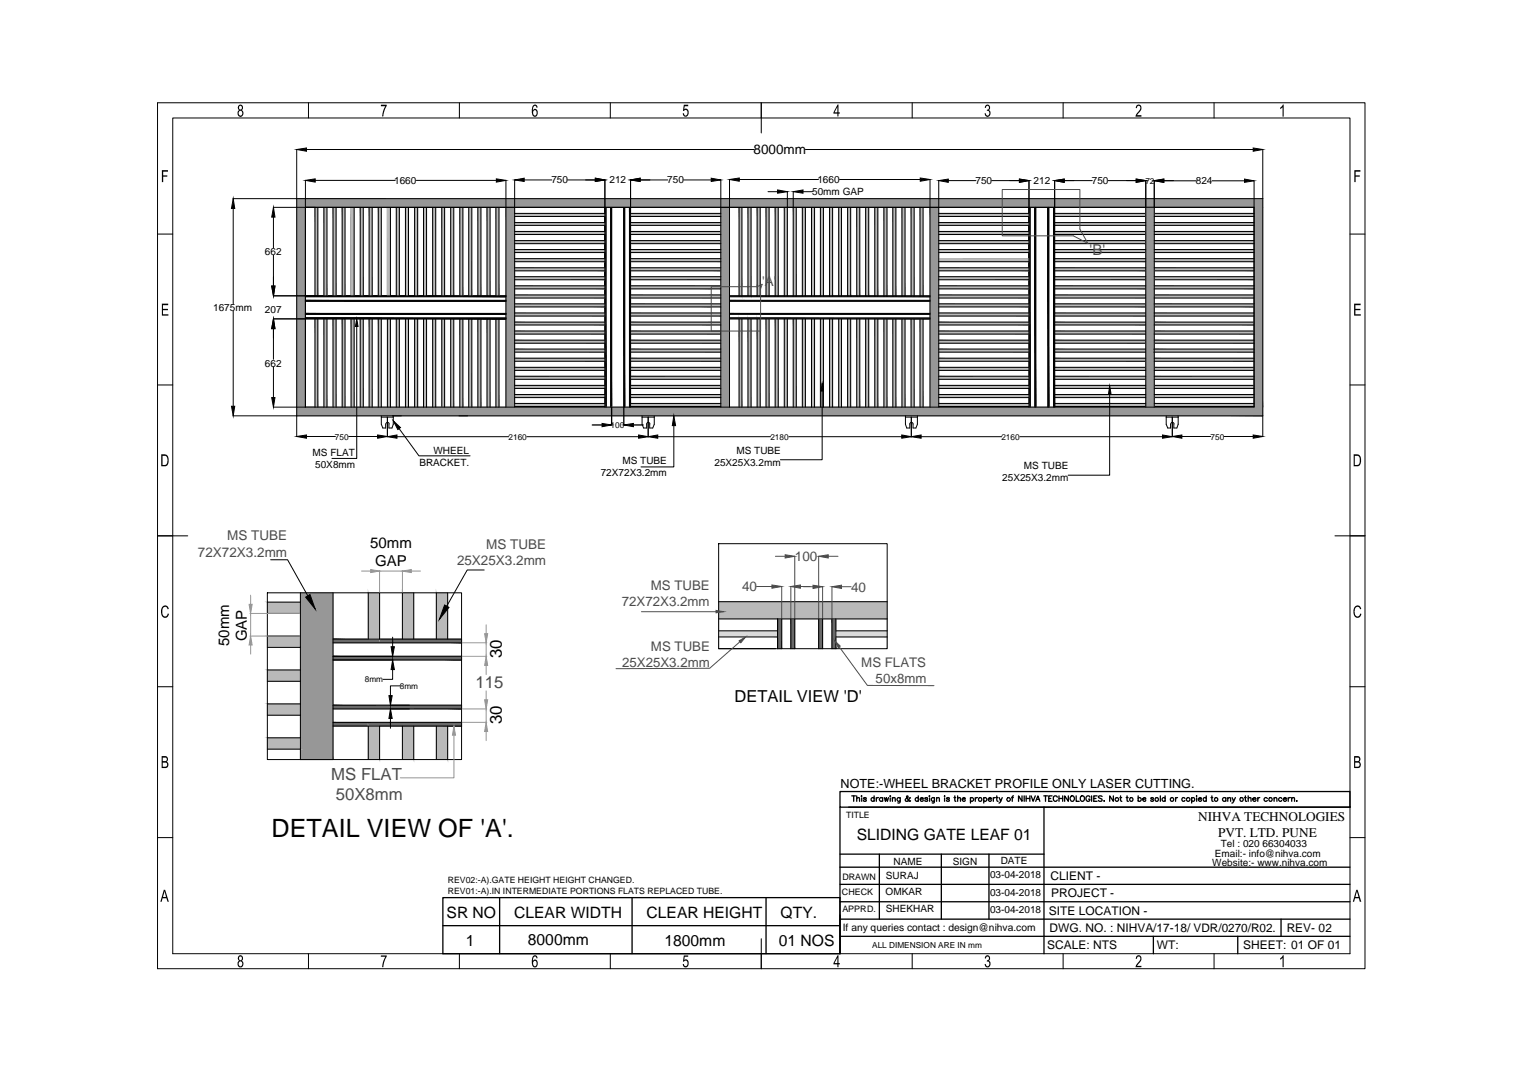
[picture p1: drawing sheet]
<svg xmlns="http://www.w3.org/2000/svg" width="297mm" height="210mm" viewBox="0 0 297 210" stroke-linecap="round" stroke-linejoin="round" font-family="sans-serif">
<!-- layer: 0 -->
<g fill="#b9b9b9" stroke="#b9b9b9" stroke-width=".19">
<path d="M147.4 55.8l.6-.3v.3z"/>
<path d="M139.9 120.5v5.8z"/>
<path d="M172.7 120.5v5.8z"/>
<path d="M224.7 41.6v.5h19.4zM224.7 41.6h19.4v.5z"/>
<path d="M205.3 41.6v.5h17.7zM205.3 41.6h17.7v.5z"/>
<path d="M224.7 43.3v.6h19.4zM224.7 43.3h19.4v.6z"/>
<path d="M205.3 43.3v.6h17.7zM205.3 43.3h17.7v.6z"/>
<path d="M224.7 45.1v.6h19.4zM224.7 45.1h19.4v.6z"/>
<path d="M205.3 45.1v.6h17.7zM205.3 45.1h17.7v.6z"/>
<path d="M224.7 46.8v.6h19.4zM224.7 46.8h19.4v.6z"/>
<path d="M205.3 46.8v.6h17.7zM205.3 46.8h17.7v.6z"/>
<path d="M224.7 48.6v.6h19.4zM224.7 48.6h19.4v.6z"/>
<path d="M205.3 48.6v.6h17.7zM205.3 48.6h17.7v.6z"/>
<path d="M224.7 50.4v.6h19.4zM224.7 50.4h19.4v.6z"/>
<path d="M205.3 50.4v.6h17.7zM205.3 50.4h17.7v.6z"/>
<path d="M224.7 52.1v.6h19.4zM224.7 52.1h19.4v.6z"/>
<path d="M205.3 52.1v.6h17.7zM205.3 52.1h17.7v.6z"/>
<path d="M224.7 53.9v.6h19.4zM224.7 53.9h19.4v.6z"/>
<path d="M205.3 53.9v.6h17.7zM205.3 53.9h17.7v.6z"/>
<path d="M224.7 55.7v.5h19.4zM224.7 55.7h19.4v.5z"/>
<path d="M205.3 55.7v.5h17.7zM205.3 55.7h17.7v.5z"/>
<path d="M224.7 57.4v.6h19.4zM224.7 57.4h19.4v.6z"/>
<path d="M205.3 57.4v.6h17.7zM205.3 57.4h17.7v.6z"/>
<path d="M224.7 59.2v.6h19.4zM224.7 59.2h19.4v.6z"/>
<path d="M205.3 59.2v.6h17.7zM205.3 59.2h17.7v.6z"/>
<path d="M224.7 60.9v.6h19.4zM224.7 60.9h19.4v.6z"/>
<path d="M205.3 60.9v.6h17.7zM205.3 60.9h17.7v.6z"/>
<path d="M224.7 62.7v.6h19.4zM224.7 62.7h19.4v.6z"/>
<path d="M205.3 62.7v.6h17.7zM205.3 62.7h17.7v.6z"/>
<path d="M224.7 64.5v.6h19.4zM224.7 64.5h19.4v.6z"/>
<path d="M205.3 64.5v.6h17.7zM205.3 64.5h17.7v.6z"/>
<path d="M224.7 66.2v.6h19.4zM224.7 66.2h19.4v.6z"/>
<path d="M205.3 66.2v.6h17.7zM205.3 66.2h17.7v.6z"/>
<path d="M224.7 68v.6h19.4zM224.7 68h19.4v.6z"/>
<path d="M205.3 68v.6h17.7zM205.3 68h17.7v.6z"/>
<path d="M224.7 69.8v.5h19.4zM224.7 69.8h19.4v.5z"/>
<path d="M205.3 69.8v.5h17.7zM205.3 69.8h17.7v.5z"/>
<path d="M224.7 71.5v.6h19.4zM224.7 71.5h19.4v.6z"/>
<path d="M205.3 71.5v.6h17.7zM205.3 71.5h17.7v.6z"/>
<path d="M224.7 73.3v.6h19.4zM224.7 73.3h19.4v.6z"/>
<path d="M205.3 73.3v.6h17.7zM205.3 73.3h17.7v.6z"/>
<path d="M224.7 75v.6h19.4zM224.7 75h19.4v.6z"/>
<path d="M205.3 75v.6h17.7zM205.3 75h17.7v.6z"/>
<path d="M224.7 76.8v.6h19.4zM224.7 76.8h19.4v.6z"/>
<path d="M205.3 76.8v.6h17.7zM205.3 76.8h17.7v.6z"/>
<path d="M224.7 78.6v.5h19.4zM224.7 78.6h19.4v.5z"/>
<path d="M205.3 78.6v.5h17.7zM205.3 78.6h17.7v.5z"/>
<path d="M96.5 62.1v17.2h.6zM96.5 62.1h.6v17.2z"/>
<path d="M94.8 62.1v17.2h.6zM94.8 62.1h.6v17.2z"/>
<path d="M93 62.1v17.2h.6zM93 62.1h.6v17.2z"/>
<path d="M91.2 62.1v17.2h.6zM91.2 62.1h.6v17.2z"/>
<path d="M89.5 62.1v17.2h.6zM89.5 62.1h.6v17.2z"/>
<path d="M87.7 62.1v17.2h.6zM87.7 62.1h.6v17.2z"/>
<path d="M86 62.1v17.2h.5zM86 62.1h.5v17.2z"/>
<path d="M84.2 62.1v17.2h.6zM84.2 62.1h.6v17.2z"/>
<path d="M82.4 62.1v17.2h.6zM82.4 62.1h.6v17.2z"/>
<path d="M80.7 62.1v17.2h.6zM80.7 62.1h.6v17.2z"/>
<path d="M78.9 62.1v17.2h.6zM78.9 62.1h.6v17.2z"/>
<path d="M77.1 62.1v17.2h.6zM77.1 62.1h.6v17.2z"/>
<path d="M75.4 62.1v17.2h.6zM75.4 62.1h.6v17.2z"/>
<path d="M73.6 62.1v17.2h.6zM73.6 62.1h.6v17.2z"/>
<path d="M71.9 62.1v17.2h.5zM71.9 62.1h.5v17.2z"/>
<path d="M70.1 62.1v17.2h.6zM70.1 62.1h.6v17.2z"/>
<path d="M68.3 62.1v17.2h.6zM68.3 62.1h.6v17.2z"/>
<path d="M66.6 62.1v17.2h.6zM66.6 62.1h.6v17.2z"/>
<path d="M64.8 62.1v17.2h.6zM64.8 62.1h.6v17.2z"/>
<path d="M63 62.1v17.2h.6zM63 62.1h.6v17.2z"/>
<path d="M61.3 62.1v17.2h.6zM61.3 62.1h.6v17.2z"/>
<path d="M100.2 41.6v.5h17.5zM100.2 41.6h17.5v.5z"/>
<path d="M100.2 43.3v.6h17.5zM100.2 43.3h17.5v.6z"/>
<path d="M100.2 45.1v.6h17.5zM100.2 45.1h17.5v.6z"/>
<path d="M100.2 46.8v.6h17.5zM100.2 46.8h17.5v.6z"/>
<path d="M100.2 48.6v.6h17.5zM100.2 48.6h17.5v.6z"/>
<path d="M100.2 50.4v.6h17.5zM100.2 50.4h17.5v.6z"/>
<path d="M100.2 52.1v.6h17.5zM100.2 52.1h17.5v.6z"/>
<path d="M100.2 53.9v.6h17.5zM100.2 53.9h17.5v.6z"/>
<path d="M100.2 55.7v.5h17.5zM100.2 55.7h17.5v.5z"/>
<path d="M100.2 57.4v.6h17.5zM100.2 57.4h17.5v.6z"/>
<path d="M100.2 59.2v.6h17.5zM100.2 59.2h17.5v.6z"/>
<path d="M100.2 60.9v.6h17.5zM100.2 60.9h17.5v.6z"/>
<path d="M100.2 62.7v.6h17.5zM100.2 62.7h17.5v.6z"/>
<path d="M100.2 64.5v.6h17.5zM100.2 64.5h17.5v.6z"/>
<path d="M100.2 66.2v.6h17.5zM100.2 66.2h17.5v.6z"/>
<path d="M100.2 68v.6h17.5zM100.2 68h17.5v.6z"/>
<path d="M100.2 69.8v.5h17.5zM100.2 69.8h17.5v.5z"/>
<path d="M100.2 71.5v.6h17.5zM100.2 71.5h17.5v.6z"/>
<path d="M100.2 73.3v.6h17.5zM100.2 73.3h17.5v.6z"/>
<path d="M100.2 75v.6h17.5zM100.2 75h17.5v.6z"/>
<path d="M100.2 76.8v.6h17.5zM100.2 76.8h17.5v.6z"/>
<path d="M100.2 78.6v.5h17.5zM100.2 78.6h17.5v.5z"/>
<path d="M122.7 41.6v.5h17.6zM122.7 41.6h17.6v.5z"/>
<path d="M122.7 43.3v.6h17.6zM122.7 43.3h17.6v.6z"/>
<path d="M122.7 45.1v.6h17.6zM122.7 45.1h17.6v.6z"/>
<path d="M122.7 46.8v.6h17.6zM122.7 46.8h17.6v.6z"/>
<path d="M122.7 48.6v.6h17.6zM122.7 48.6h17.6v.6z"/>
<path d="M122.7 50.4v.6h17.6zM122.7 50.4h17.6v.6z"/>
<path d="M122.7 52.1v.6h17.6zM122.7 52.1h17.6v.6z"/>
<path d="M122.7 53.9v.6h17.6zM122.7 53.9h17.6v.6z"/>
<path d="M122.7 55.7v.1h17.6zM122.7 55.7h17.6v.1z"/>
<path d="M138.4 55.8v.4h1.9zM138.4 55.8h1.9v.4z"/>
<path d="M122.7 55.8v.4h15.7zM122.7 55.8h15.7v.4z"/>
<path d="M138.4 57.4v.6h1.9zM138.4 57.4h1.9v.6z"/>
<path d="M122.7 57.4v.6h15.7zM122.7 57.4h15.7v.6z"/>
<path d="M138.4 59.2v.6h1.9zM138.4 59.2h1.9v.6z"/>
<path d="M122.7 59.2v.6h15.7zM122.7 59.2h15.7v.6z"/>
<path d="M138.4 60.9v.6h1.9zM138.4 60.9h1.9v.6z"/>
<path d="M122.7 60.9v.6h15.7zM122.7 60.9h15.7v.6z"/>
<path d="M138.4 62.7v.6h1.9zM138.4 62.7h1.9v.6z"/>
<path d="M122.7 62.7v.6h15.7zM122.7 62.7h15.7v.6z"/>
<path d="M122.7 64.5v.6h17.6zM122.7 64.5h17.6v.6z"/>
<path d="M122.7 66.2v.6h17.6zM122.7 66.2h17.6v.6z"/>
<path d="M122.7 68v.6h17.6zM122.7 68h17.6v.6z"/>
<path d="M122.7 69.8v.5h17.6zM122.7 69.8h17.6v.5z"/>
<path d="M122.7 71.5v.6h17.6zM122.7 71.5h17.6v.6z"/>
<path d="M122.7 73.3v.6h17.6zM122.7 73.3h17.6v.6z"/>
<path d="M122.7 75v.6h17.6zM122.7 75h17.6v.6z"/>
<path d="M122.7 76.8v.6h17.6zM122.7 76.8h17.6v.6z"/>
<path d="M122.7 78.6v.5h17.6zM122.7 78.6h17.6v.5z"/>
<path d="M147.4 40.4v15.1h.6zM147.4 40.4h.6v15.1z"/>
<path d="M147.4 55.5v.3zM147.4 55.5h.6l-.6 .3z"/>
<path d="M145.6 40.4v15.4h.6zM145.6 40.4h.6v15.4z"/>
<path d="M143.9 40.4v15.4h.5zM143.9 40.4h.5v15.4z"/>
<path d="M179.1 40.4v17.2h.6zM179.1 40.4h.6v17.2z"/>
<path d="M177.3 40.4v17.2h.6zM177.3 40.4h.6v17.2z"/>
<path d="M175.6 40.4v17.2h.6zM175.6 40.4h.6v17.2z"/>
<path d="M173.8 40.4v17.2h.6zM173.8 40.4h.6v17.2z"/>
<path d="M172.1 40.4v17.2h.5zM172.1 40.4h.5v17.2z"/>
<path d="M170.3 40.4v17.2h.6zM170.3 40.4h.6v17.2z"/>
<path d="M168.5 40.4v17.2h.6zM168.5 40.4h.6v17.2z"/>
<path d="M166.8 40.4v17.2h.6zM166.8 40.4h.6v17.2z"/>
<path d="M165 40.4v17.2h.6zM165 40.4h.6v17.2z"/>
<path d="M163.3 40.4v17.2h.5zM163.3 40.4h.5v17.2z"/>
<path d="M161.5 40.4v17.2h.6zM161.5 40.4h.6v17.2z"/>
<path d="M159.7 40.4v17.2h.6zM159.7 40.4h.6v17.2z"/>
<path d="M158 40.4v17.2h.6zM158 40.4h.6v17.2z"/>
<path d="M156.2 40.4v17.2h.6zM156.2 40.4h.6v17.2z"/>
<path d="M154.4 40.4v17.2h.6zM154.4 40.4h.6v17.2z"/>
<path d="M152.7 40.4v17.2h.6zM152.7 40.4h.6v17.2z"/>
<path d="M150.9 40.4v17.2h.6zM150.9 40.4h.6v17.2z"/>
<path d="M149.1 40.4v17.2h.6zM149.1 40.4h.6v17.2z"/>
<path d="M147.4 55.8v1.8h.6zM147.4 55.8h.6v1.8z"/>
<path d="M145.6 55.8v1.8h.6zM145.6 55.8h.6v1.8z"/>
<path d="M143.9 55.8v1.8h.5zM143.9 55.8h.5v1.8z"/>
<path d="M147.4 62.1v2.4h.6zM147.4 62.1h.6v2.4z"/>
<path d="M145.6 62.1v2.4h.6zM145.6 62.1h.6v2.4z"/>
<path d="M143.9 62.1v2.4h.5zM143.9 62.1h.5v2.4z"/>
<path d="M179.1 62.1v17.2h.6zM179.1 62.1h.6v17.2z"/>
<path d="M177.3 62.1v17.2h.6zM177.3 62.1h.6v17.2z"/>
<path d="M175.6 62.1v17.2h.6zM175.6 62.1h.6v17.2z"/>
<path d="M173.8 62.1v17.2h.6zM173.8 62.1h.6v17.2z"/>
<path d="M172.1 62.1v17.2h.5zM172.1 62.1h.5v17.2z"/>
<path d="M170.3 62.1v17.2h.6zM170.3 62.1h.6v17.2z"/>
<path d="M168.5 62.1v17.2h.6zM168.5 62.1h.6v17.2z"/>
<path d="M166.8 62.1v17.2h.6zM166.8 62.1h.6v17.2z"/>
<path d="M165 62.1v17.2h.6zM165 62.1h.6v17.2z"/>
<path d="M163.3 62.1v17.2h.5zM163.3 62.1h.5v17.2z"/>
<path d="M161.5 62.1v17.2h.6zM161.5 62.1h.6v17.2z"/>
<path d="M159.7 62.1v17.2h.6zM159.7 62.1h.6v17.2z"/>
<path d="M158 62.1v17.2h.6zM158 62.1h.6v17.2z"/>
<path d="M156.2 62.1v17.2h.6zM156.2 62.1h.6v17.2z"/>
<path d="M154.4 62.1v17.2h.6zM154.4 62.1h.6v17.2z"/>
<path d="M152.7 62.1v17.2h.6zM152.7 62.1h.6v17.2z"/>
<path d="M150.9 62.1v17.2h.6zM150.9 62.1h.6v17.2z"/>
<path d="M149.1 62.1v17.2h.6zM149.1 62.1h.6v17.2z"/>
<path d="M147.4 64.5v14.8h.6zM147.4 64.5h.6v14.8z"/>
<path d="M145.6 64.5v14.8h.6zM145.6 64.5h.6v14.8z"/>
<path d="M143.9 64.5v14.8h.5zM143.9 64.5h.5v14.8z"/>
<path d="M93 40.4v17.2h.6zM93 40.4h.6v17.2z"/>
<path d="M87.7 40.4v17.2h.6zM87.7 40.4h.6v17.2z"/>
<path d="M61.3 40.4v17.2h.6zM61.3 40.4h.6v17.2z"/>
<path d="M84.2 40.4v17.2h.6zM84.2 40.4h.6v17.2z"/>
<path d="M94.8 40.4v17.2h.6zM94.8 40.4h.6v17.2z"/>
<path d="M78.9 40.4v17.2h.6zM78.9 40.4h.6v17.2z"/>
<path d="M82.4 40.4v17.2h.6zM82.4 40.4h.6v17.2z"/>
<path d="M73.6 40.4v17.2h.6zM73.6 40.4h.6v17.2z"/>
<path d="M96.5 40.4v17.2h.6zM96.5 40.4h.6v17.2z"/>
<path d="M77.1 40.4v17.2h.6zM77.1 40.4h.6v17.2z"/>
<path d="M91.2 40.4v17.2h.6zM91.2 40.4h.6v17.2z"/>
<path d="M86 40.4v17.2h.5zM86 40.4h.5v17.2z"/>
<path d="M80.7 40.4v17.2h.6zM80.7 40.4h.6v17.2z"/>
<path d="M68.3 40.4v17.2h.6zM68.3 40.4h.6v17.2z"/>
<path d="M64.8 40.4v17.2h.6zM64.8 40.4h.6v17.2z"/>
<path d="M89.5 40.4v17.2h.6zM89.5 40.4h.6v17.2z"/>
<path d="M75.4 40.4v17.2h.6zM75.4 40.4h.6v17.2z"/>
<path d="M71.9 40.4v17.2h.5zM71.9 40.4h.5v17.2z"/>
<path d="M70.1 40.4v17.2h.6zM70.1 40.4h.6v17.2z"/>
<path d="M63 40.4v17.2h.6zM63 40.4h.6v17.2z"/>
<path d="M66.6 40.4v17.2h.6zM66.6 40.4h.6v17.2z"/>
<path d="M194.7 41.6v.5h5.6zM194.7 41.6h5.6v.5z"/>
<path d="M182.7 41.6v.5h12zM182.7 41.6h12v.5z"/>
<path d="M194.7 43.3v.6h5.6zM194.7 43.3h5.6v.6z"/>
<path d="M182.7 43.3v.6h12zM182.7 43.3h12v.6z"/>
<path d="M194.7 45.1v.6h5.6zM194.7 45.1h5.6v.6z"/>
<path d="M182.7 45.1v.6h12zM182.7 45.1h12v.6z"/>
<path d="M182.7 46.8v.6h17.6zM182.7 46.8h17.6v.6z"/>
<path d="M182.7 48.6v.6h17.6zM182.7 48.6h17.6v.6z"/>
<path d="M182.7 50.4v.6h17.6zM182.7 50.4h17.6v.6z"/>
<path d="M182.7 52.1v.6h17.6zM182.7 52.1h17.6v.6z"/>
<path d="M182.7 53.9v.6h17.6zM182.7 53.9h17.6v.6z"/>
<path d="M182.7 55.7v.5h17.6zM182.7 55.7h17.6v.5z"/>
<path d="M182.7 57.4v.6h17.6zM182.7 57.4h17.6v.6z"/>
<path d="M182.7 59.2v.6h17.6zM182.7 59.2h17.6v.6z"/>
<path d="M182.7 60.9v.6h17.6zM182.7 60.9h17.6v.6z"/>
<path d="M182.7 62.7v.6h17.6zM182.7 62.7h17.6v.6z"/>
<path d="M182.7 64.5v.6h17.6zM182.7 64.5h17.6v.6z"/>
<path d="M182.7 66.2v.6h17.6zM182.7 66.2h17.6v.6z"/>
<path d="M182.7 68v.6h17.6zM182.7 68h17.6v.6z"/>
<path d="M182.7 69.8v.5h17.6zM182.7 69.8h17.6v.5z"/>
<path d="M182.7 71.5v.6h17.6zM182.7 71.5h17.6v.6z"/>
<path d="M182.7 73.3v.6h17.6zM182.7 73.3h17.6v.6z"/>
<path d="M182.7 75v.6h17.6zM182.7 75h17.6v.6z"/>
<path d="M182.7 76.8v.6h17.6zM182.7 76.8h17.6v.6z"/>
<path d="M182.7 78.6v.5h17.6zM182.7 78.6h17.6v.5z"/>
<path d="M78.3 141.4v6.5h2.2zM78.3 141.4h2.2v6.5z"/>
<path d="M84.9 141.4v6.5h2.2zM84.9 141.4h2.2v6.5z"/>
<path d="M52 117.2v2.3h6.5zM52 117.2h6.5v2.3z"/>
<path d="M52 137.1v2.2h6.5zM52 137.1h6.5v2.2z"/>
<path d="M52 130.5v2.2h6.5zM52 130.5h6.5v2.2z"/>
<path d="M52 123.9v2.2h6.5zM52 123.9h6.5v2.2z"/>
<path d="M52 143.7v2.2h6.5zM52 143.7h6.5v2.2z"/>
<path d="M84.9 115.4v9h2.2zM84.9 115.4h2.2v9z"/>
<path d="M78.3 115.4v9h2.2zM78.3 115.4h2.2v9z"/>
<path d="M71.7 115.4v9h2.2zM71.7 115.4h2.2v9z"/>
<path d="M71.7 141.4v6.5h2.2zM71.7 141.4h2.2v6.5z"/>
<path d="M139.9 117.2v3.3h32.8zM139.9 117.2h32.8v3.3z"/>
</g>
<g fill="#979797" stroke="#979797" stroke-width=".19">
<path d="M94.3 123.4h.6l-.3 1.8z"/>
<path d="M94.6 127.8l.3 1.8h-.6z"/>
<path d="M94.3 136.3h.6l-.3 1.7z"/>
<path d="M94.6 140.7l.3 1.7h-.6z"/>
<path d="M88.4 141.4l.3 1.8h-.6z"/>
<path d="M72.2 110.9l1.7 .3-1.7 .3z"/>
<path d="M78.3 111.2l1.8-.3v.6z"/>
<path d="M48.5 117.7h.6l-.3 1.8z"/>
<path d="M48.8 123.9l.3 1.7h-.6z"/>
<path d="M98.5 40.4v38.9h1.7zM98.5 40.4h1.7v38.9z"/>
<path d="M181 40.4v38.9h1.7zM181 40.4h1.7v38.9z"/>
<path d="M140.3 40.4v38.9h1.7zM140.3 40.4h1.7v38.9z"/>
<path d="M57.8 38.7v1.7h188zM57.8 38.7h188v1.7z"/>
<path d="M244.1 40.4v38.9h1.7zM244.1 40.4h1.7v38.9z"/>
<path d="M57.8 40.4v38.9h1.7zM57.8 40.4h1.7v38.9z"/>
<path d="M57.8 79.3v1.7h188zM57.8 79.3h188v1.7z"/>
<path d="M223 40.4v38.9h1.7zM223 40.4h1.7v38.9z"/>
<path d="M58.5 115.4v32.5h6.3zM58.5 115.4h6.3v32.5z"/>
</g>
<g fill="#1d1d1d" stroke="#1d1d1d" stroke-width=".19">
<path d="M117.7 40.4v38.9h.3zM117.7 40.4h.3v38.9z"/>
<path d="M118.9 40.4v38.9h.2zM118.9 40.4h.2v38.9z"/>
<path d="M122.5 40.4v38.9h.2zM122.5 40.4h.2v38.9z"/>
<path d="M121.4 40.4v38.9h.2zM121.4 40.4h.2v38.9z"/>
<path d="M205.1 40.4v38.9h.2zM205.1 40.4h.2v38.9z"/>
<path d="M204 40.4v38.9h.1zM204 40.4h.1v38.9z"/>
<path d="M201.4 40.4v38.9h.2zM201.4 40.4h.2v38.9z"/>
<path d="M200.3 40.4v38.9h.2zM200.3 40.4h.2v38.9z"/>
<path d="M59.5 57.6v.2h39zM59.5 57.6h39v.2z"/>
<path d="M59.5 61v.2h39zM59.5 61h39v.2z"/>
<path d="M59.5 58.5v.2h39zM59.5 58.5h39v.2z"/>
<path d="M59.5 61.9v.2h39zM59.5 61.9h39v.2z"/>
</g>
<g fill="#676767" stroke="#676767" stroke-width=".19">
<path d="M161.9 120.6h.8z"/>
<path d="M159.4 120.5h.7z"/>
<path d="M153.9 120.5h.8z"/>
<path d="M151.4 120.5h.8z"/>
<path d="M142 61.9v.2h39zM142 61.9h39v.2z"/>
<path d="M142 61v.2h39zM142 61h39v.2z"/>
<path d="M142 57.6v.2h39zM142 57.6h39v.2z"/>
<path d="M142 58.5v.2h39zM142 58.5h39v.2z"/>
<path d="M64.8 127.8v.7h25zM64.8 127.8h25v.7z"/>
<path d="M64.8 140.7v.7h25zM64.8 140.7h25v.7z"/>
<path d="M64.8 137.3v.7h25zM64.8 137.3h25v.7z"/>
<path d="M64.8 124.4v.8h25zM64.8 124.4h25v.8z"/>
<path d="M161.9 120.6v5.7h.8zM161.9 120.6h.8v5.7z"/>
<path d="M159.4 120.5v5.8h.7zM159.4 120.5h.7v5.8z"/>
<path d="M153.9 120.5v5.8h.8zM153.9 120.5h.8v5.8z"/>
<path d="M151.4 120.5v5.8h.8zM151.4 120.5h.8v5.8z"/>
</g>
<g fill="none" stroke="#000" stroke-width=".19">
<path d="M30.7 20h235v168.6h-235zM33.6 23h229.2v162.7h-229.2zM45.4 38.7h200.4M57.8 29.1v55.9M59.5 35.1v44.2h-6.3M59.7 29.1h87.1M60 20v3M61.4 35.1h15.5M81 35.1h15.6M89.4 20v3M98.5 35.1v44.2M100.2 35v44.3"/>
<path d="M102 35h5.4M110.5 35h5.4M117.7 35v44.3M118.8 20v3M122.7 35v44.3M124.6 35h5.4M133.1 35h5.3M140.3 35v44.3M142 35v44.3M143.9 35h15.4M148.2 20v5.9M149.5 37.3h1.9"/>
<path d="M153.3 37.3v20.3M154.4 37.3v20.3M156.3 37.3h1.9M156.8 29.1h87.1M163.4 35h15.7M177.6 20v3M181 35v44.3M182.7 35.2v44.1M184.6 35.2h5.4M193.1 35.2h5.3M200.3 35.2v44.1M205.3 35.2v44.1"/>
<path d="M206.9 20v3M207.2 35.2h5.4M215.7 35.2h5.5M223 35.2v44.1M224.7 35.2v44.1M226.5 35.2h6.3M235.9 35.2h6.3M236.3 20v3M244.1 35.2v44.1M245.8 29.1v55.9M30.7 45.6h2.9M45.4 40.6v18.5"/>
<path d="M53.2 40.4h190.9M53.2 57.6h45.3M53.2 42.3v5.9M53.2 49.7v6M59.5 40.4h184.6v38.9h-184.6zM59.5 57.8h39M59.5 58.5h39M59.5 58.7h39M61.3 40.4v17.2M61.9 40.4v17.2M63 40.4v17.2M63.6 40.4v17.2"/>
<path d="M64.8 40.4v17.2M65.4 40.4v17.2M66.6 40.4v17.2M67.2 40.4v17.2M68.3 40.4v17.2M68.9 40.4v17.2M70.1 40.4v17.2M70.7 40.4v17.2M71.9 40.4v17.2M72.4 40.4v17.2M73.6 40.4v17.2M74.2 40.4v17.2"/>
<path d="M75.4 40.4v17.2M76 40.4v17.2M77.1 40.4v17.2M77.7 40.4v17.2M78.9 40.4v17.2M79.5 40.4v17.2M80.7 40.4v17.2M81.3 40.4v17.2M82.4 40.4v17.2M83 40.4v17.2M84.2 40.4v17.2M84.8 40.4v17.2"/>
<path d="M86 40.4v17.2M86.5 40.4v17.2M87.7 40.4v17.2M88.3 40.4v17.2M89.5 40.4v17.2M90.1 40.4v17.2M91.2 40.4v17.2M91.8 40.4v17.2M93 40.4v17.2M93.6 40.4v17.2M94.8 40.4v17.2M95.4 40.4v17.2"/>
<path d="M96.5 40.4v17.2M97.1 40.4v17.2M100.2 57.4h17.5M100.2 59.8h17.5M100.2 46.8h17.5M100.2 45.1h17.5M100.2 52.7h17.5M100.2 55.7h17.5M100.2 41.6h17.5M100.2 43.3h17.5M100.2 43.9h17.5M100.2 56.2h17.5"/>
<path d="M100.2 45.7h17.5M100.2 47.4h17.5M100.2 50.4h17.5M100.2 49.2h17.5M100.2 54.5h17.5M100.2 42.1h17.5M100.2 48.6h17.5M100.2 59.2h17.5M100.2 53.9h17.5M100.2 58h17.5M100.2 51h17.5M100.2 52.1h17.5"/>
<path d="M118 40.4v38.9M118.9 40.4v38.9M119.1 40.4v38.9M121.4 40.4v38.9M121.6 40.4v38.9M122.5 40.4v38.9M122.7 57.4h17.6M122.7 59.8h17.6M122.7 46.8h17.6M122.7 45.1h17.6M122.7 52.7h17.6M122.7 55.7h17.6"/>
<path d="M122.7 41.6h17.6M122.7 43.3h17.6M122.7 43.9h17.6M122.7 56.2h17.6M122.7 45.7h17.6M122.7 47.4h17.6M122.7 50.4h17.6M122.7 49.2h17.6M122.7 54.5h17.6M122.7 42.1h17.6M122.7 48.6h17.6M122.7 59.2h17.6"/>
<path d="M122.7 53.9h17.6M122.7 58h17.6M122.7 51h17.6M122.7 52.1h17.6M142 57.8h39M142 58.5h39M142 57.6h39M142 58.7h39M143.9 40.4v17.2M144.4 40.4v17.2M145.6 40.4v17.2M146.2 40.4v17.2"/>
<path d="M147.4 40.4v17.2M148 40.4v17.2M149.1 40.4v17.2M149.7 40.4v17.2M150.9 40.4v17.2M151.5 40.4v17.2M152.7 40.4v17.2M155 40.4v17.2M156.2 40.4v17.2M156.8 40.4v17.2M158 40.4v17.2M158.6 40.4v17.2"/>
<path d="M159.7 40.4v17.2M160.3 40.4v17.2M161.5 40.4v17.2M162.1 40.4v17.2M163.3 40.4v17.2M163.8 40.4v17.2M165 40.4v17.2M165.6 40.4v17.2M166.8 40.4v17.2M167.4 40.4v17.2M168.5 40.4v17.2M169.1 40.4v17.2"/>
<path d="M170.3 40.4v17.2M170.9 40.4v17.2M172.1 40.4v17.2M172.6 40.4v17.2M173.8 40.4v17.2M174.4 40.4v17.2M175.6 40.4v17.2M176.2 40.4v17.2M177.3 40.4v17.2M177.9 40.4v17.2M179.1 40.4v17.2M179.7 40.4v17.2"/>
<path d="M182.7 57.4h17.6M182.7 59.8h17.6M182.7 46.8h17.6M182.7 45.1h17.6M182.7 52.7h17.6M182.7 55.7h17.6M182.7 41.6h17.6M182.7 43.3h17.6M182.7 43.9h17.6M182.7 56.2h17.6M182.7 45.7h17.6M182.7 47.4h17.6"/>
<path d="M182.7 50.4h17.6M182.7 49.2h17.6M182.7 54.5h17.6M182.7 42.1h17.6M182.7 48.6h17.6M182.7 59.2h17.6M182.7 53.9h17.6M182.7 58h17.6M182.7 51h17.6M182.7 52.1h17.6M200.5 40.4v38.9M201.4 40.4v38.9"/>
<path d="M201.6 40.4v38.9M204 40.4v38.9M204.1 40.4v38.9M205.1 40.4v38.9M205.3 57.4h17.7M205.3 59.8h17.7M205.3 46.8h17.7M205.3 45.1h17.7M205.3 52.7h17.7M205.3 55.7h17.7M205.3 41.6h17.7M205.3 43.3h17.7"/>
<path d="M205.3 43.9h17.7M205.3 56.2h17.7M205.3 45.7h17.7M205.3 47.4h17.7M205.3 50.4h17.7M205.3 49.2h17.7M205.3 54.5h17.7M205.3 42.1h17.7M205.3 48.6h17.7M205.3 59.2h17.7M205.3 53.9h17.7M205.3 58h17.7"/>
<path d="M205.3 51h17.7M205.3 52.1h17.7M224.7 57.4h19.4M224.7 59.8h19.4M224.7 46.8h19.4M224.7 45.1h19.4M224.7 52.7h19.4M224.7 55.7h19.4M224.7 41.6h19.4M224.7 43.3h19.4M224.7 43.9h19.4M224.7 56.2h19.4"/>
<path d="M224.7 45.7h19.4M224.7 47.4h19.4M224.7 50.4h19.4M224.7 49.2h19.4M224.7 54.5h19.4M224.7 42.1h19.4M224.7 48.6h19.4M224.7 59.2h19.4M224.7 53.9h19.4M224.7 58h19.4M224.7 51h19.4M224.7 52.1h19.4"/>
<path d="M262.8 45.6h2.9M30.7 75h2.9M45.4 60.6v18.5M53.2 62.1h45.3M53.2 64v6M53.2 71.4v6M59.5 61h39M59.5 61.2h39M59.5 61.9h39M61.3 62.1v17.2M61.9 62.1v17.2M63 62.1v17.2"/>
<path d="M63.6 62.1v17.2M64.8 62.1v17.2M65.4 62.1v17.2M66.6 62.1v17.2M67.2 62.1v17.2M68.3 62.1v17.2M68.9 62.1v17.2M69.4 63.6v25.7h-4.8M70.1 62.1v17.2M70.7 62.1v17.2M71.9 62.1v17.2M72.4 62.1v17.2"/>
<path d="M73.6 62.1v17.2M74.2 62.1v17.2M75.4 62.1v17.2M76 62.1v17.2M77.1 62.1v17.2M77.7 62.1v17.2M78.9 62.1v17.2M79.5 62.1v17.2M80.7 62.1v17.2M81.3 62.1v17.2M82.4 62.1v17.2M83 62.1v17.2"/>
<path d="M84.2 62.1v17.2M84.8 62.1v17.2M86 62.1v17.2M86.5 62.1v17.2M87.7 62.1v17.2M88.3 62.1v17.2M89.5 62.1v17.2M90.1 62.1v17.2M91.2 62.1v17.2M91.8 62.1v17.2M93 62.1v17.2M93.6 62.1v17.2"/>
<path d="M94.8 62.1v17.2M95.4 62.1v17.2M96.5 62.1v17.2M97.1 62.1v17.2M100.2 62.7h17.5M100.2 64.5h17.5M100.2 71.5h17.5M100.2 75h17.5M100.2 77.4h17.5M100.2 72.1h17.5M100.2 65.1h17.5M100.2 73.3h17.5"/>
<path d="M100.2 68h17.5M100.2 75.6h17.5M100.2 79.1h17.5M100.2 66.2h17.5M100.2 73.9h17.5M100.2 76.8h17.5M100.2 70.3h17.5M100.2 66.8h17.5M100.2 63.3h17.5M100.2 60.9h17.5M100.2 68.6h17.5M100.2 61.5h17.5"/>
<path d="M100.2 69.8h17.5M100.2 78.6h17.5M122.7 62.7h17.6M122.7 64.5h17.6M122.7 71.5h17.6M122.7 75h17.6M122.7 77.4h17.6M122.7 72.1h17.6M122.7 65.1h17.6M122.7 73.3h17.6M122.7 68h17.6M122.7 75.6h17.6"/>
<path d="M122.7 79.1h17.6M122.7 66.2h17.6M122.7 73.9h17.6M122.7 76.8h17.6M122.7 70.3h17.6M122.7 66.8h17.6M122.7 63.3h17.6M122.7 60.9h17.6M122.7 68.6h17.6M122.7 61.5h17.6M122.7 69.8h17.6M122.7 78.6h17.6"/>
<path d="M142 61h39M142 61.2h39M142 62.1h39M142 61.9h39M143.9 62.1v17.2M144.4 62.1v17.2M145.6 62.1v17.2M146.2 62.1v17.2M147.4 62.1v17.2M148 62.1v17.2M149.1 62.1v17.2M149.7 62.1v17.2"/>
<path d="M150.9 62.1v17.2M151.5 62.1v17.2M152.7 62.1v17.2M153.3 62.1v17.2M154.4 62.1v17.2M155 62.1v17.2M156.2 62.1v17.2M156.8 62.1v17.2M158 62.1v17.2M158.6 62.1v17.2M159.7 62.1v17.2M160 76.1v13.4h-8.1"/>
<path d="M160.3 62.1v17.2M161.5 62.1v17.2M162.1 62.1v17.2M163.3 62.1v17.2M163.8 62.1v17.2M165 62.1v17.2M165.6 62.1v17.2M166.8 62.1v17.2M167.4 62.1v17.2M168.5 62.1v17.2M169.1 62.1v17.2M170.3 62.1v17.2"/>
<path d="M170.9 62.1v17.2M172.1 62.1v17.2M172.6 62.1v17.2M173.8 62.1v17.2M174.4 62.1v17.2M175.6 62.1v17.2M176.2 62.1v17.2M177.3 62.1v17.2M177.9 62.1v17.2M179.1 62.1v17.2M179.7 62.1v17.2M182.7 62.7h17.6"/>
<path d="M182.7 64.5h17.6M182.7 71.5h17.6M182.7 75h17.6M182.7 77.4h17.6M182.7 72.1h17.6M182.7 65.1h17.6M182.7 73.3h17.6M182.7 68h17.6M182.7 75.6h17.6M182.7 79.1h17.6M182.7 66.2h17.6M182.7 73.9h17.6"/>
<path d="M182.7 76.8h17.6M182.7 70.3h17.6M182.7 66.8h17.6M182.7 63.3h17.6M182.7 60.9h17.6M182.7 68.6h17.6M182.7 61.5h17.6M182.7 69.8h17.6M182.7 78.6h17.6M205.3 62.7h17.7M205.3 64.5h17.7M205.3 71.5h17.7"/>
<path d="M205.3 75h17.7M205.3 77.4h17.7M205.3 72.1h17.7M205.3 65.1h17.7M205.3 73.3h17.7M205.3 68h17.7M205.3 75.6h17.7M205.3 79.1h17.7M205.3 66.2h17.7M205.3 73.9h17.7M205.3 76.8h17.7M205.3 70.3h17.7"/>
<path d="M205.3 66.8h17.7M205.3 63.3h17.7M205.3 60.9h17.7M205.3 68.6h17.7M205.3 61.5h17.7M205.3 69.8h17.7M205.3 78.6h17.7M216 76.6v15.9h-8.1M224.6 68h19.5M224.6 68.6h19.5M224.7 62.7h19.4M224.7 64.5h19.4"/>
<path d="M224.7 71.5h19.4M224.7 75h19.4M224.7 77.4h19.4M224.7 72.1h19.4M224.7 65.1h19.4M224.7 73.3h19.4M224.7 75.6h19.4M224.7 79.1h19.4M224.7 66.2h19.4M224.7 73.9h19.4M224.7 76.8h19.4M224.7 70.3h19.4"/>
<path d="M224.7 66.8h19.4M224.7 63.3h19.4M224.7 60.9h19.4M224.7 61.5h19.4M224.7 69.8h19.4M224.7 78.6h19.4M262.8 75h2.9M45.4 81h200.4M59.7 85h5.6M67.9 85h5.6M74.2 81v1.6l.3 .7h.6v-.7M74.2 81.2h2.4"/>
<path d="M75.4 81.2v3.8M75.7 82.6a.32 .32 0 0 0-.3-.4 .32 .32 0 0 0-.3 .4M76.6 81v1.6l-.3 .7h-.6v-.7M77.3 85h21.7M77.7 83.5l3.8 5.3h10M102.5 85h21.8M125 81v1.6l.3 .7h.6v-.7a.32 .32 0 0 1 .3-.4 .32 .32 0 0 1 .3 .4M125 81.2h2.4M126.2 81.2v3.8M127.4 81v1.6l-.3 .7h-.6v-.7M128 85h22M131.2 82.9v8h-6.4"/>
<path d="M153.6 85h21.9M176.2 81v1.6l.3 .7h.6v-.7a.32 .32 0 0 1 .3-.4 .32 .32 0 0 1 .3 .4v.7h.6l.3-.7v-1.6M176.2 81.2h2.4M177.4 81.2v3.8M179.3 85h15.7M198.5 85h27.8M227 81.2h2.3M227 81v1.6l.3 .7h.6v-.7M227.9 82.6a.32 .32 0 0 1 .3-.4 .32 .32 0 0 1 .3 .4M228.2 81.2v3.8M229.3 81v1.6l-.2 .7h-.6v-.7M230.1 85h5.6"/>
<path d="M238.3 85h5.6M30.7 104.3h5.8M52 115.4h37.8v32.5h-37.8zM52 117.2h6.5M52 119.5h6.5M52.7 109h3.3l3.9 7M58.5 115.4v32.5M64.8 115.4v32.5M71.7 115.4v9M73.9 115.4v9M78.3 115.4v9M80.5 115.4v9"/>
<path d="M84.9 115.4v9M87.1 115.4v9M94.2 111h-3.3l-3.9 7M139.9 105.9h32.8v20.4h-32.8zM139.9 117.2h32.8M259.9 104.3h5.8M30.7 133.7h2.9M52 123.9h6.5M52 126.1h6.5M52 130.5h6.5M52 132.7h6.5M52 137.1h6.5"/>
<path d="M52 139.3h6.5M64.8 128.5h25M64.8 127.8h25M64.8 125.2h25M64.8 124.4h25M64.8 137.3h25M64.8 138h25M76 139.9v1.9M76.4 130.4v1.9h-1.8M76.4 124.1v1.8M77.9 133.5h-1.9v2M139.9 122.8h11.5"/>
<path d="M139.9 124h11.5M139.9 126.3h11.1M139.9 120.5h32.8M151.4 120.5v5.8M152.2 120.5v5.8M153.9 120.5v5.8M154.7 120.5v5.8M159.4 120.5v5.8M160.1 120.5v5.8M161.9 120.5v5.8M162.7 122.8h10M162.7 124h10"/>
<path d="M162.7 120.5v5.8M262.8 133.7h2.9M52 143.7h6.5M52 145.9h6.5M64.8 140.7h25M64.8 141.4h25M71.7 141.4v6.5M73.9 141.4v6.5M78.3 141.4v6.5M80.5 141.4v6.5M84.9 141.4v6.5M87.1 141.4v6.5"/>
<path d="M30.7 163.1h2.9M262.8 163.1h2.9M60 185.7v2.9M89.4 185.7v2.9M118.8 185.7v2.9M148.2 182.8v5.8M177.6 185.7v2.9M206.9 185.7v2.9M236.3 185.7v2.9"/>
</g>
<g fill="#000" stroke="#000" stroke-width=".19">
<path d="M57.8 29.1l1.9-.3v.6zM59.5 35.1l1.9-.3v.7zM96.6 34.8l1.9 .3-1.9 .4zM100.2 35l1.8-.3v.6zM115.9 34.7l1.8 .3-1.8 .3zM122.7 35l1.9-.3v.6zM138.4 34.7l1.9 .3-1.9 .3zM142 35l1.9-.3v.6zM151.4 37l1.9 .3-1.9 .3zM154.4 37.3l1.9-.3v.6zM179.1 34.7l1.9 .3-1.9 .3zM182.7 35.2l1.9-.3v.6z"/>
<path d="M198.4 34.9l1.9 .3-1.9 .3zM205.3 35.2l1.9-.3v.6zM221.2 34.9l1.8 .3-1.8 .3zM224.7 35.2l1.8-.3v.6zM242.2 34.9l1.9 .3-1.9 .3zM243.9 28.8l1.9 .3-1.9 .3zM45.4 38.7l.3 1.9h-.6zM53.2 40.4l.3 1.9h-.6zM52.9 55.7h.6l-.3 1.9zM45.1 79.1h.6l-.3 1.9zM53.2 62.1l.3 1.9h-.6zM52.9 77.4h.6l-.3 1.9z"/>
<path d="M69.4 62.1l.3 1.5h-.5zM160 74.7l.3 1.4h-.5zM216 75.2l.3 1.4h-.5zM57.8 85l1.9-.3v.6zM73.5 84.7l1.9 .3-1.9 .3zM75.4 85l1.9-.3v.6zM76.6 81.9l1.3 1.4-.5 .3zM117.2 82.5l1.9 .2-1.9 .4zM121.4 82.7l1.9-.2v.6zM124.3 84.7l1.9 .3-1.9 .3zM126.2 85l1.8-.3v.6zM131.2 81l.3 1.9h-.6z"/>
<path d="M175.5 84.7l1.9 .3-1.9 .3zM177.4 85l1.9-.3v.6zM226.3 84.7l1.9 .3-1.9 .3zM228.2 85l1.9-.3v.6zM243.9 84.7l1.9 .3-1.9 .3zM59.5 116.3l.8-.5 1.1 2.8zM86.5 117.8l.9 .5-1.9 2.3zM76 138l.3 1.9h-.6zM75.7 135.5h.6l-.3 1.8zM76.1 125.9h.7l-.4 1.9zM76.4 128.5l.4 1.9h-.7z"/>
</g>
<g fill="none" stroke="#4c4c4c" stroke-width=".19">
<path d="M195.1 36.9h15.1v7.7l1.6 2.8-2.9-1.5h-13.8zM138.4 55.8h9l1-.4-.3 .8v8.3h-9.7zM124.9 119.1h14.5M147.2 114.2h3.1M150.9 108.3h1.9M152.2 114.2v6.3M153.9 114.2v6.3M154.7 108.3v12.2M155.8 114.2h1.9M156.4 114.2h1.9M159.4 108.3v12.2M160.1 114.2v6.4"/>
<path d="M161.2 108.3h1.9M161.9 114.2v6.4M163.8 114.2h1.9M144 125l-5.9 5.1-18.2 .1M163.4 126l5.4 7.5h13"/>
</g>
<g fill="none" stroke="#000" stroke-width=".25">
<path d="M119.1 79.3v3.4M121.4 79.3v3.4M115.3 82.7h1.9M123.3 82.7h1.9M163.5 154.1h99.3v3.1h-99.3zM163.5 157.2v28.5M165.2 157.2h97.6M165.8 155h.7M166.2 155v1M166.8 155.5l.1-.2h.4v.7M166.8 155v1M167.7 155h.1z"/>
<path d="M167.7 155.3v.7M168.6 155.5v-.2h-.5v.3h.4l.1 .3-.2 .1-.3-.1M170.2 155.5a.33 .33 0 0 0-.5-.1 .33 .33 0 0 0 0 .5 .33 .33 0 0 0 .5 0M170.2 155v1M170.6 155.3v.7M171 155.3h-.3l-.1 .3M171.8 155.5a.35 .35 0 0 0-.5-.1 .35 .35 0 0 0 0 .5 .35 .35 0 0 0 .5 0M171.8 155.3v.7M172.1 155.3l.3 .7 .1-.7 .2 .7 .2-.7M173.2 155h.2zM173.3 155.3v.7M173.7 155.5l.1-.2h.4l.1 .7"/>
<path d="M173.7 155.3v.7M175.2 155.3v.8l-.2 .3-.2-.1M175.2 155.5a.35 .35 0 0 0-.5-.1 .35 .35 0 0 0 0 .5 .35 .35 0 0 0 .5 0M177.2 155.4l-.1-.1a.78 .78 0 0 1-.8 .7l-.1-.4 .6-.4-.2-.2-.1 .1v.2l.5 .7h.2v-.1M178.7 155.5a.33 .33 0 0 0-.4-.1 .33 .33 0 0 0 0 .5 .33 .33 0 0 0 .4 0M178.7 155v1M179.1 155.6h.6a.35 .35 0 0 0-.4-.3 .35 .35 0 0 0-.3 .4 .35 .35 0 0 0 .4 .3l.3-.1M180.6 155.5l-.2-.2h-.3v.3h.3l.2 .3-.2 .1h-.3l-.1-.1M180.9 155h.1zM180.9 155.3v.7M181.9 155.3l-.1 1h-.3M181.9 155.5a.33 .33 0 0 0-.5-.1 .33 .33 0 0 0 0 .5 .33 .33 0 0 0 .5 0"/>
<path d="M182.3 155.5l.1-.2h.4l.1 .7M182.3 155.3v.7M183.8 155h.1M183.9 155.3v.7M184.8 155.5v-.2h-.5v.3h.3l.2 .3-.2 .1-.4-.1M185.7 155.3h.3M185.9 155v.8l.2 .2M186.4 155.5l.1-.2h.4l.1 .7M186.4 155v1M187.3 155.6h.6l-.1-.2a.34 .34 0 0 0-.4 0 .34 .34 0 0 0 0 .5 .34 .34 0 0 0 .5 0M188.9 155.5a.33 .33 0 0 1 .5-.1 .33 .33 0 0 1 0 .5 .33 .33 0 0 1-.5 0M188.9 155.3v1.1"/>
<path d="M189.8 155.3v.7M190.3 155.3h-.3l-.2 .3M191.5 155.5a.33 .33 0 0 1 .5-.1 .33 .33 0 0 1 0 .5 .33 .33 0 0 1-.5 0M191.5 155.3v1.1M192.4 155.6h.6l-.1-.2a.34 .34 0 0 0-.4 0 .34 .34 0 0 0 0 .5 .34 .34 0 0 0 .5 0M193.4 155.3v.7M193.7 155.3h-.2l-.1 .3M193.9 155.3h.3M194 155v.8l.3 .2M194.5 155.3l.3 .7 .3-.7M194.8 156l-.3 .4M196.9 155.3h.3"/>
<path d="M197.3 155l-.3 .1v.9M198.9 155v1l-.6-1v1M199.4 155v1M199.7 155v1M199.7 155.5h.8M200.5 155v1M200.7 155l.4 1 .4-1M201.6 156l.4-1 .4 1M201.8 155.6h.5M203.2 155h.7M203.2 157.2v28.5M203.5 155v1"/>
<path d="M204.1 155.5h.4M204.8 155h-.7v1h.7M205.8 155.2a.39 .39 0 0 0-.4-.2 .39 .39 0 0 0-.4 .3v.3a.39 .39 0 0 0 .3 .4 .39 .39 0 0 0 .5-.2M206.1 155.5h.8M206.1 155v1M206.9 155v1M208 155v1l-.8-1v1M208.4 155.1a.47 .47 0 0 1 .8 .4 .47 .47 0 0 1-.8 .4l-.1-.3zM209.5 155v1h.6M210.4 155.1a.45 .45 0 0 1 .5-.1 .45 .45 0 0 1 .2 .6 .4 .4 0 0 1-.4 .4 .4 .4 0 0 1-.4-.4zM212.1 155.2a.39 .39 0 0 0-.4-.2 .39 .39 0 0 0-.3 .3v.3a.38 .38 0 0 0 .4 .4 .38 .38 0 0 0 .3-.4h-.2M212.5 155v1"/>
<path d="M212.9 155.5h.4M213.5 155h-.6v1h.6M214.5 155.1l-.2-.1-.5 .1 .1 .2 .6 .3-.1 .4h-.3l-.3-.1M214.9 156h.1zM216.7 155v1l-.7-1v1M218 155.3h.3M218.1 155v.8l.3 .2M219.2 155.3h.4M219.4 155v.8v.2h.2M221.5 155.5a.33 .33 0 0 1 .5-.1 .33 .33 0 0 1 0 .5 .33 .33 0 0 1-.5 0M221.5 155v1M222.4 155.6h.6v-.2a.34 .34 0 0 0-.5 0 .34 .34 0 0 0 .1 .5 .34 .34 0 0 0 .4 0"/>
<path d="M224.6 155.5l-.3-.2h-.3v.3h.4l.2 .3-.3 .1-.3-.1M225.9 155v1M226.8 155.5a.33 .33 0 0 0-.5-.1 .33 .33 0 0 0 0 .5 .33 .33 0 0 0 .5 0M226.8 155v1M228.8 155.3v.7M229.2 155.3h-.2l-.2 .3M230.6 155.5a.33 .33 0 0 0-.4-.1 .33 .33 0 0 0 0 .5 .33 .33 0 0 0 .4 0M232 155.5a.33 .33 0 0 1 .4-.1 .33 .33 0 0 1 0 .5 .33 .33 0 0 1-.4 0M232 155.3v1.1M232.9 155h.1M232.9 155.3v.7M233.3 155.6h.6l-.1-.2a.34 .34 0 0 0-.5 0 .34 .34 0 0 0 .1 .5 .34 .34 0 0 0 .5 0"/>
<path d="M234.8 155.5a.33 .33 0 0 0-.5-.1 .33 .33 0 0 0 0 .5 .33 .33 0 0 0 .5 0M234.8 155v1M235.7 155.3h.4M235.9 155v.8v.2h.2M238.6 155.5a.35 .35 0 0 0-.5-.1 .35 .35 0 0 0 0 .5 .35 .35 0 0 0 .5 0M238.6 155.3v.7M239 155.5l.2-.2h.3v.7M239 155.3v.7M239.8 155.3l.3 .7 .4-.7M240.1 156l-.3 .4M242.2 155.3h.4M242.4 155v.8l.1 .2h.2"/>
<path d="M243 155.5l.1-.2h.4v.7M243 155v1M243.9 155.6l.6-.1a.34 .34 0 0 0-.5-.1 .34 .34 0 0 0 0 .6 .34 .34 0 0 0 .5-.1M244.8 155.3v.7M245.2 155.3h-.2l-.2 .3M246.7 155.5a.35 .35 0 0 0-.5-.1 .35 .35 0 0 0 0 .5 .35 .35 0 0 0 .5 0M248 155.5l.2-.2h.3l.1 .7M248 155.3v.7M249.5 155.5a.33 .33 0 0 0-.5-.1 .33 .33 0 0 0 0 .5 .33 .33 0 0 0 .5 0M249.8 155.6h.6a.35 .35 0 0 0-.6-.2 .35 .35 0 0 0 .2 .6l.4-.1M250.8 155.3v.7M251.2 155.3h-.3l-.1 .3"/>
<path d="M251.4 155.5l.2-.2h.3l.1 .7M251.4 155.3v.7M252.4 155.9v.1zM86.2 174.8h77.3v10.9h-77.3zM97.3 174.8v10.9M123 174.8v10.9M149.1 174.8v10.9M163.5 179h99.3M163.5 172.2h99.3M163.5 175.6h99.3M163.5 168.9h99.3M163.5 166.3h39.7"/>
<path d="M171.2 166.3v12.7M183.2 166.3v12.7M192.5 166.3v12.7M249.4 179v3.3M86.2 180.2h77.3M163.5 182.3h99.3M224.5 182.3v3.4M240.9 182.3v3.4"/>
<circle cx="190.8" cy="155.6" r=".35"/>
<circle cx="196.3" cy="155.6" r=".35"/>
<circle cx="217.4" cy="155.6" r=".35"/>
<circle cx="220.2" cy="155.6" r=".35"/>
<circle cx="225.2" cy="155.6" r=".35"/>
<circle cx="228.1" cy="155.6" r=".35"/>
<circle cx="231.3" cy="155.7" r=".36"/>
<circle cx="236.7" cy="155.6" r=".35"/>
<circle cx="241.7" cy="155.6" r=".35"/>
<circle cx="247.3" cy="155.6" r=".35"/>
</g>
<g fill="none" stroke="#979797" stroke-width=".19">
<path d="M48.7 119.5h9.6M48.8 115.9v1.8M48.8 119.5v4.4M70.4 111.2h1.8M73.9 111.1v4.2M73.9 111.2h4.4M78.3 111.1v4.2M80.1 111.2h1.7M48.7 123.9h9.6M48.8 125.6v1.8M90 125.2h4.8M90 127.8h4.8"/>
<path d="M90 138h4.8M94.6 121.7v1.7M94.6 125.2v2.6M94.6 129.6v1.7M94.6 134.5v1.8M94.6 138v2.7M88.4 143.2v8.3h-10.5M90 140.7h4.8M94.6 142.4v1.8"/>
</g>
<g fill="#000">
<path d="M31.5 33.1h1.2v.3h-.9v.7h.8v.3h-.8v1.1h-.3zM74.1 20.4h1.2l-.6 1.4-.1 .9h-.2v-.6l.6-1.4h-.9zM133.1 20.4h.9v.3h-.7l-.1 .6 .4-.1 .4 .4v.6l-.3 .5h-.4l-.3-.2-.1-.4 .2-.1 .1 .2a.37 .37 0 0 0 .4 .2 .37 .37 0 0 0 .2-.5l-.1-.4a.31 .31 0 0 0-.5 .1h-.3zM191.8 20.6l.4-.3 .5 .3v.6l-.2 .2 .3 .3v.6l-.2 .3-.5 .2-.4-.3v-.4h.2a.39 .39 0 0 0 .5 .4 .39 .39 0 0 0 .1-.7l-.2-.2h-.2v-.2a.35 .35 0 0 0 .4-.5 .35 .35 0 0 0-.5-.1l-.1 .2h-.2zM221.2 20.6l.5-.3 .3 .2 .2 .3-.1 .7-.8 .9h.9v.3h-1.2l.1-.4 .7-.8 .2-.5a.35 .35 0 0 0-.4-.4 .35 .35 0 0 0-.3 .5l-.2-.1zM249.7 20.3h.2v2.4h-.2v-1.8l-.5 .3v-.3zM263.6 33.1h1.2v.3h-.9v.7h.8v.3h-.8v1.1h-.3zM31.5 59.1h1.2v.3h-1v.7h1v.3h-1v.8h1.1v.3h-1.3zM263.6 59.1h1.3v.3h-1.1v.7h1v.3h-1v.8h1.1v.3h-1.3zM31.7 118.1l.3-.2h.4l.5 .6-.3 .1-.1-.3-.3-.2-.4 .2-.2 .4v.8l.3 .5a.51 .51 0 0 0 .5-.1 .51 .51 0 0 0 .3-.4h.2l-.4 .7-.6 .1-.3-.3-.3-.6v-.6zM263.7 118.1l.4-.2h.5l.4 .7h-.3l-.1-.3-.3-.2-.4 .2-.2 .9 .1 .5 .2 .3a.52 .52 0 0 0 .8-.5l.2 .2-.3 .5-.7 .1-.2-.2-.3-.6v-.8zM74.1 186h1.2l-.5 1.3-.2 1h-.2v-.5l.6-1.5h-.9z"/>
<path d="M133.1 186h.9v.3h-.7l-.1 .6a.65 .65 0 0 1 .8 .2 .65 .65 0 0 1 0 .8l-.3 .4-.4 .1-.4-.5v-.2h.2a.38 .38 0 0 0 .5 .4 .38 .38 0 0 0 .2-.5v-.3a.33 .33 0 0 0-.3-.2 .33 .33 0 0 0-.3 .2l-.3-.1zM191.8 186.2l.3-.2 .4 .1 .2 .3v.4a.21 .21 0 0 0-.2 .3 .21 .21 0 0 0 .2 .2l.1 .6-.3 .4h-.5l-.3-.6h.2l.1 .2a.38 .38 0 0 0 .5 .1 .38 .38 0 0 0 0-.6l-.1-.2h-.3v-.2l.4-.2a.33 .33 0 0 0-.2-.5 .33 .33 0 0 0-.4 .4l-.2-.1zM221.2 186.2l.3-.2h.3l.3 .3v.7l-.8 1.1h.9v.2h-1.2l.1-.4 .8-.9 .1-.3a.35 .35 0 0 0-.4-.4 .35 .35 0 0 0-.3 .4h-.2zM249.7 186h.2v2.3h-.2v-1.8l-.5 .3v-.2z"/>
<path d="M46.4 20.6l.4-.3 .3 .2 .2 .3v.4a.21 .21 0 0 0-.2 .3 .21 .21 0 0 0 .2 .2v.8l-.4 .3-.4-.2-.3-.3v-.5l.4-.4-.3-.3zM46.6 20.6l-.1 .3a.31 .31 0 0 0 .4 .4 .31 .31 0 0 0 .1-.5l-.1-.2zM46.7 21.6l-.2 .3v.3a.39 .39 0 0 0 .6 .2 .39 .39 0 0 0 0-.7z"/>
<path d="M103.8 20.5l.3-.2 .3 .1 .3 .5-.3 .1a.33 .33 0 0 0-.4-.4 .33 .33 0 0 0-.2 .5l-.1 .4 .2-.3h.4l.4 .5-.1 .8-.4 .3-.3-.1-.3-.2-.1-.5 .1-1zM103.9 21.5l-.1 .6a.38 .38 0 0 0 .5 .4 .38 .38 0 0 0 .2-.6l-.3-.5z"/>
<path d="M163 20.3h.2v1.6h.3v.2h-.3v.6h-.2v-.6h-.8v-.2zM163 20.8l-.6 1.1h.6z"/>
<path d="M31.4 88.5h1l.3 .4 .1 1.1-.4 .7-1 .1zM31.6 88.8v1.7h.5l.3-.1 .2-.3v-.9l-.4-.4z"/>
<path d="M263.5 88.5h1l.3 .3 .1 1.4-.2 .3-.3 .3h-.9zM263.7 88.8v1.7h.7l.3-.5-.1-.9-.3-.3z"/>
<path d="M31.5 147.2l1 .1 .2 .3-.1 .6a.17 .17 0 0 0-.1 .2 .17 .17 0 0 0 .2 .1l.1 .6-.2 .3-.2 .1h-.9zM31.7 147.5v.7h.4a.35 .35 0 0 0 .4-.3 .35 .35 0 0 0-.4-.4zM31.7 148.5v.8h.6a.39 .39 0 0 0 .2-.5 .39 .39 0 0 0-.4-.3z"/>
<path d="M263.6 147.2l1 .1 .2 .4-.1 .4a.22 .22 0 0 0-.1 .3 .22 .22 0 0 0 .2 .1l.1 .5-.2 .4-.2 .1h-.9zM263.8 147.5v.7h.4a.34 .34 0 0 0 .4-.4 .34 .34 0 0 0-.5-.3zM263.8 148.5v.8h.6l.2-.2v-.4l-.1-.2z"/>
<path d="M31.9 173.3h.2l.8 2.3h-.3l-.2-.7h-.8l-.1 .7h-.3zM32 173.5l-.3 1.2h.6z"/>
<path d="M264 173.3h.3l.7 2.3h-.3l-.2-.7h-.7l-.2 .7h-.3zM264.1 173.6l-.3 1.1h.6z"/>
<path d="M46.5 186.1l.2-.1 .4 .1 .2 .3v.5a.19 .19 0 0 0-.2 .2 .19 .19 0 0 0 .2 .2l.1 .5-.3 .5-.5 .1-.2-.2-.2-.8 .4-.3-.3-.4zM46.7 186.3l-.2 .2a.33 .33 0 0 0 .3 .4 .33 .33 0 0 0 .4-.2 .33 .33 0 0 0-.2-.4zM46.6 187.3l-.1 .5a.4 .4 0 0 0 .6 .2 .4 .4 0 0 0-.1-.7l-.2-.1z"/>
<path d="M103.8 186.2l.2-.2h.4l.3 .6h-.3a.3 .3 0 0 0-.3-.4 .3 .3 0 0 0-.3 .4l-.1 .5 .3-.3h.3l.4 .5-.1 .7-.3 .4-.4-.1-.3-.5-.1-.9zM104 187.1l-.2 .3v.5a.37 .37 0 0 0 .6 .1 .37 .37 0 0 0 .1-.5v-.1a.33 .33 0 0 0-.5-.3z"/>
<path d="M163 186h.2v1.5h.3v.3h-.3v.5h-.2v-.5h-.8v-.3zM163 186.5l-.6 1h.6z"/>
</g>
<g fill="#d9d9d9" stroke="#d9d9d9" stroke-width=".19">
<path d="M162.7 122.8h10z"/>
<path d="M162.7 122.8h10v1.2z"/>
<path d="M162.7 124h10zM162.7 122.8l10 1.2h-10z"/>
<path d="M139.9 122.8v1.2h11.5zM139.9 122.8h11.5v1.2z"/>
</g>
<g fill="#4c4c4c" stroke="#4c4c4c" stroke-width=".19">
<path d="M152.8 108l1.9 .3-1.9 .4z"/>
<path d="M159.4 108.3l1.8-.3v.7z"/>
<path d="M153.9 114.2l1.9-.3v.6z"/>
<path d="M150.3 113.9l1.9 .3-1.9 .3z"/>
<path d="M158.3 113.9l1.8 .3-1.8 .4z"/>
<path d="M161.9 114.2l1.9-.3v.7z"/>
<path d="M143.9 124.8l1.2-.8-.9 1.2z"/>
<path d="M139.4 118.9l1.5 .2-1.5 .2z"/>
<path d="M162.5 124.8l1 1-.3 .3z"/>
</g>
<text font-size="4.9" x="52.8" y="162.9">DETAIL VIEW OF 'A'.</text>
<g font-size="3.3">
<text x="97.7" y="128.1" transform="rotate(-90 97.7 128.1)">30</text>
<text x="97.7" y="141" transform="rotate(-90 97.7 141)">30</text>
</g>
<g font-size="3.3" fill="#4c4c4c">
<text x="92.6" y="133.9">115</text>
<text x="64.5" y="151.9">MS FLAT</text>
<text x="65.4" y="155.8">50X8mm</text>
</g>
<text font-size="3.2" x="143" y="136.7">DETAIL VIEW 'D'</text>
<g font-size="3">
<text x="166.8" y="163.6">SLIDING GATE LEAF 01</text>
<text x="86.9" y="178.8">SR NO</text>
<text x="100.1" y="178.8">CLEAR WIDTH</text>
<text x="125.9" y="178.8">CLEAR HEIGHT</text>
<text x="151.9" y="178.8">QTY.</text>
<text x="90.6" y="184.3">1</text>
<text x="102.8" y="184">8000mm</text>
<text x="129.3" y="184.3">1800mm</text>
<text x="151.6" y="184.3">01 NOS</text>
</g>
<text font-size="2.9" fill="#4c4c4c" x="212.1" y="49.7">'B'</text>
<g font-size="2.9">
<text x="72.1" y="106.8">50mm</text>
<text x="73" y="110.2">GAP</text>
<text x="44.6" y="125.8" transform="rotate(-90 44.6 125.8)">50mm</text>
<text x="48" y="124.9" transform="rotate(-90 48 124.9)">GAP</text>
</g>
<g font-size="2.6">
<text x="146.7" y="30">8000mm</text>
<text x="233.2" y="159.9">NIHVA TECHNOLOGIES</text>
<text x="237.1" y="162.9">PVT. LTD. PUNE</text>
</g>
<g font-size="2.6" fill="#4c4c4c">
<text x="148.4" y="55.7">'A'</text>
<text x="44.2" y="105.2">MS TUBE</text>
<text x="94.6" y="106.9">MS TUBE</text>
<text x="38.5" y="108.4">72X72X3.2mm</text>
<text x="89" y="110.1">25X25X3.2mm</text>
<text x="154.7" y="109.2">100</text>
<text x="121" y="118">72X72X3.2mm</text>
<text x="126.7" y="114.8">MS TUBE</text>
<text x="144.5" y="115.1">40</text>
<text x="165.7" y="115.2">40</text>
<text x="121.1" y="129.9">25X25X3.2mm</text>
<text x="126.7" y="126.7">MS TUBE</text>
<text x="167.7" y="129.8">MS FLATS</text>
<text x="170.4" y="133">50x8mm</text>
</g>
<text font-size="2.5" x="163.6" y="153.4">NOTE:-WHEEL BRACKET PROFILE ONLY LASER CUTTING.</text>
<g font-size="2.3">
<text x="204.5" y="171.4">CLIENT -</text>
<text x="204.2" y="178.1">SITE LOCATION -</text>
<text x="204.6" y="174.7">PROJECT -</text>
<text x="203.8" y="184.8">SCALE: NTS</text>
<text x="204.3" y="181.4">DWG. NO. : NIHVA/17-18/ VDR/0270/R02.</text>
<text x="225.2" y="184.8">WT:</text>
<text x="242" y="184.8">SHEET: 01 OF 01</text>
<text x="250.5" y="181.4">REV- 02</text>
</g>
<text font-size="2" x="164.1" y="181.2">If any queries contact : design@nihva.com</text>
<g font-size="1.9">
<text x="76.7" y="35.8">1660</text>
<text x="107.3" y="35.7">750</text>
<text x="118.6" y="35.7">212</text>
<text x="129.9" y="35.7">750</text>
<text x="159.1" y="35.7">1660</text>
<text x="189.9" y="35.9">750</text>
<text x="201.2" y="35.9">212</text>
<text x="212.5" y="35.9">750</text>
<text x="232.8" y="35.9">824</text>
<text x="158.1" y="38">50mm GAP</text>
<text x="51.6" y="49.7">662</text>
<text x="41.5" y="60.5">1675mm</text>
<text x="51.6" y="60.9">207</text>
<text x="51.6" y="71.4">662</text>
<text x="60.8" y="88.8">MS FLAT</text>
<text x="84.4" y="88.4">WHEEL</text>
<text x="143.4" y="88.4">MS TUBE</text>
<text x="61.4" y="91.1">50X8mm</text>
<text x="81.6" y="90.7">BRACKET.</text>
<text x="116.9" y="92.8">72X72X3.2mm</text>
<text x="121.2" y="90.4">MS TUBE</text>
<text x="139.1" y="90.7">25X25X3.2mm</text>
<text x="195.1" y="93.8">25X25X3.2mm</text>
<text x="199.3" y="91.4">MS TUBE</text>
<text x="236.5" y="166.8">Email:- info@nihva.com</text>
<text x="237.6" y="164.8">Tel : 020 66304033</text>
<text x="172.4" y="171.2">SURAJ</text>
<text x="173.9" y="168.3">NAME</text>
<text x="185.5" y="168.3">SIGN</text>
<text x="192.7" y="171.1">03-04-2018</text>
<text x="194.8" y="168.3">DATE</text>
<text x="236" y="168.6">Website:- www.nihva.com</text>
<text x="172.4" y="174.3">OMKAR</text>
<text x="172.4" y="177.6">SHEKHAR</text>
<text x="192.7" y="174.4">03-04-2018</text>
<text x="192.7" y="177.8">03-04-2018</text>
</g>
<g font-size="1.7">
<text x="164.7" y="159.4">TITLE</text>
<text x="87.2" y="171.9">REV02:-A).GATE HEIGHT HEIGHT CHANGED.</text>
<text x="164" y="171.3">DRAWN</text>
<text x="87.2" y="174">REV01:-A).IN INTERMEDIATE PORTIONS FLATS REPLACED TUBE.</text>
<text x="163.9" y="174.2">CHECK</text>
<text x="164" y="177.6">APPRD.</text>
</g>
<g font-size="1.6">
<text x="222.9" y="35.8">72</text>
<text x="118.8" y="83.3">100</text>
<text x="65.2" y="85.6">750</text>
<text x="99" y="85.6">2160</text>
<text x="150" y="85.6">2180</text>
<text x="194.9" y="85.6">2160</text>
<text x="235.6" y="85.6">750</text>
<text x="71" y="132.8">8mm</text>
<text x="77.8" y="134.1">8mm</text>
<text x="169.8" y="184.6">ALL DIMENSION ARE IN mm</text>
</g>
</svg>
